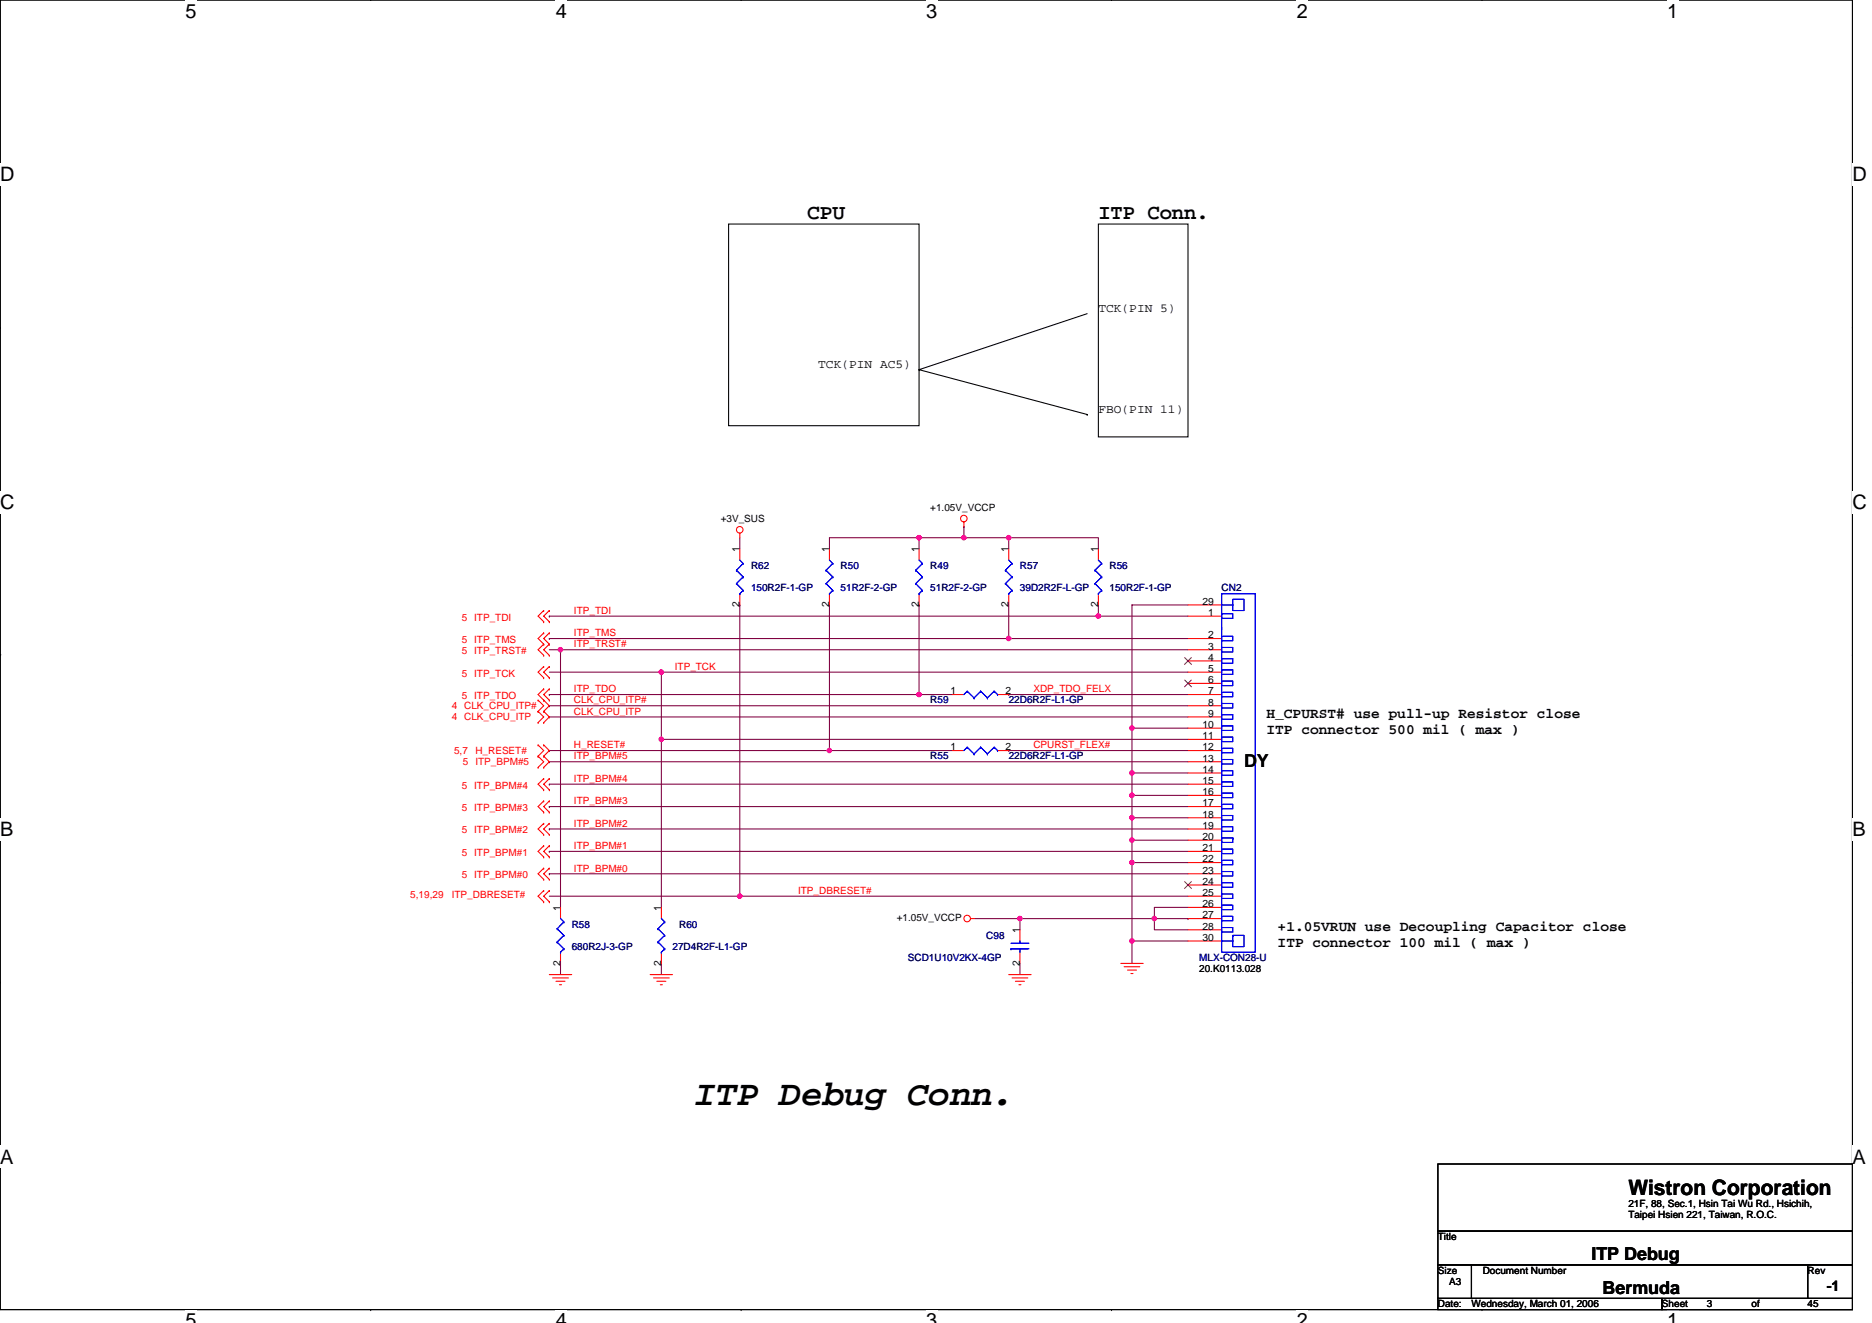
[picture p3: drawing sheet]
<svg xmlns="http://www.w3.org/2000/svg" width="297mm" height="210mm" viewBox="0 0 297 210" stroke-linecap="round" stroke-linejoin="round" font-family="sans-serif">
<path d="M0 0h293.9v207.9h-293.9z" fill="none" stroke="#000" stroke-width=".17"/>
<g fill="#fff">
<path d="M29.4 0h1.8v3.5h-1.8z"/>
<path d="M29.4 207.9h1.8v2h-1.8z"/>
</g>
<path d="M58.8 0h.1M58.8 207.9h.1" fill="none" stroke="#000" stroke-width=".17"/>
<g fill="#fff">
<path d="M88.2 0h1.8v3.5h-1.8z"/>
<path d="M88.2 207.9h1.8v2h-1.8z"/>
</g>
<path d="M117.6 0h.1M117.6 207.9h.1" fill="none" stroke="#000" stroke-width=".17"/>
<g fill="#fff">
<path d="M147 0h1.7v3.5h-1.7z"/>
<path d="M147 207.9h1.7v2h-1.7z"/>
</g>
<path d="M176.4 0h.1M176.4 207.9h.1" fill="none" stroke="#000" stroke-width=".17"/>
<g fill="#fff">
<path d="M205.8 0h1.7v3.5h-1.7z"/>
<path d="M205.8 207.9h1.7v2h-1.7z"/>
</g>
<path d="M235.2 0h.1M235.2 207.9h.1" fill="none" stroke="#000" stroke-width=".17"/>
<g fill="#fff">
<path d="M264.5 0h1.8v3.5h-1.8z"/>
<path d="M264.5 207.9h1.8v2h-1.8z"/>
<path d="M0 26h2.3v3.5h-2.3z"/>
<path d="M293.9 26h2.3v3.5h-2.3z"/>
<path d="M0 77.9h2.3v3.5h-2.3z"/>
<path d="M293.9 77.9h2.3v3.5h-2.3z"/>
</g>
<path d="M0 52h.1M293.9 52h.1" fill="none" stroke="#000" stroke-width=".17"/>
<g fill="#fff">
<path d="M0 129.9h2.1v3.5h-2.1z"/>
<path d="M293.9 129.9h2.1v3.5h-2.1z"/>
</g>
<path d="M0 103.9h.1M293.9 103.9h.1" fill="none" stroke="#000" stroke-width=".17"/>
<path d="M0 103.9h.1" fill="none" stroke="#000" stroke-width=".16"/>
<g fill="#fff">
<path d="M0 181.9h2.2v3.5h-2.2z"/>
<path d="M293.9 181.9h2.2v3.5h-2.2z"/>
</g>
<g fill="none" stroke="#000" stroke-width=".17">
<path d="M115.6 35.6h30.2v32h-30.2zM174.3 35.6h14.2v33.7h-14.2zM145.8 58.7h.1M145.8 58.7l26.7 7.1M172.5 49.8l-26.7 8.9M172.5 65.8h.1M0 155.9h.1M293.9 155.9h.1M228.2 184.7h65.7v10.7h-65.7zM228.2 195.4h65.7v5.3h-65.7zM228.2 200.7h5.3v5.4h-5.3zM228.2 206.1h35.5v1.8h-35.5z"/>
<path d="M233.5 200.7h53.3v5.4h-53.3zM263.7 206.1h30.2v1.8h-30.2zM286.8 200.7h7.1v5.4h-7.1z"/>
</g>
<g fill="none" stroke="#800040" stroke-width=".17">
<path d="M87.2 97.8h.1M117.4 85.3v1.8M117.4 96h.1M117.4 96v46.2M131.6 96h.1M131.6 96v23.1M145.8 85.3v1.8M145.8 85.3h-14.2v1.8M145.8 96h.1M145.8 85.3h.1M145.8 96v14.2M145.8 85.3h7.1"/>
<path d="M152.9 83.6h.1M152.9 85.3h7.2M152.9 83.6v1.7M160.1 96v5.3M160.1 85.3v1.8M160.1 85.3h14.2v1.8M160.1 85.3h.1M174.3 97.8h.1M174.3 96v1.8h-87.1M174.3 97.8h14.2M188.5 96h-8.9v19.6M87.2 110.2h.1"/>
<path d="M87.2 119.1h.1M87.2 101.3h.1M87.2 112h.1M87.2 113.8h.1M87.2 106.7h17.7M87.2 103.1h1.7v40.9M87.2 110.2h58.6M87.2 119.1h44.4M87.2 101.3h101.3M87.2 112h101.3M87.2 113.8h101.3M88.9 103.1h.1"/>
<path d="M88.9 103.1h99.6M104.9 106.7h.1M104.9 117.3v26.7M104.9 117.3h.1M104.9 106.7h83.6M104.9 106.7v10.6M104.9 117.3h83.6M131.6 119.1h19.6M145.8 110.2h5.4M160.1 119.1h.1M160.1 101.3h.1M160.1 110.2h.1"/>
<path d="M160.1 110.2h28.4M160.1 119.1h28.4M179.6 115.6h8.9M179.6 115.6h.1M179.6 115.6v21.3M87.2 138.7h.1M87.2 135.1h.1M87.2 131.6h.1M87.2 120.9h.1M87.2 128h.1M87.2 124.5h.1M87.2 138.7h101.3"/>
<path d="M87.2 135.1h101.3M87.2 131.6h101.3M87.2 120.9h101.3M87.2 128h101.3M87.2 124.5h101.3M179.6 122.7h.1M179.6 122.7h8.9M179.6 126.2h8.9M179.6 126.2h.1M179.6 129.8h8.9M179.6 129.8h.1M179.6 133.3h8.9"/>
<path d="M179.6 133.3h.1M179.6 136.9h.1M179.6 136.9v12.5M179.6 136.9h8.9M87.2 142.2h30.2M88.9 152.9v1.8M104.9 152.9v1.8M117.4 142.2h.1M117.4 142.2h71.1M154.7 145.8h7.1M161.8 145.8v1.8M161.8 152.9v1.8"/>
<path d="M161.8 145.8h.1M161.8 145.8h26.7M179.6 149.4h.1M179.6 149.4v3.5M179.6 149.4h8.9M188.5 144h-5.3v3.6h5.3M188.5 145.8h.1"/>
</g>
<g fill="#f0f" stroke="#f0f" stroke-width=".17">
<circle cx="179.6" cy="149.3" r=".35"/>
<circle cx="179.6" cy="115.6" r=".35"/>
<circle cx="179.6" cy="122.7" r=".35"/>
<circle cx="179.6" cy="126.2" r=".35"/>
<circle cx="179.6" cy="129.8" r=".35"/>
<circle cx="179.6" cy="133.3" r=".35"/>
<circle cx="179.6" cy="136.9" r=".35"/>
<circle cx="160" cy="101.3" r=".35"/>
<circle cx="88.9" cy="103.1" r=".35"/>
<circle cx="152.9" cy="85.3" r=".35"/>
<circle cx="145.8" cy="110.2" r=".35"/>
<circle cx="131.6" cy="119.1" r=".35"/>
<circle cx="174.3" cy="97.8" r=".35"/>
<circle cx="117.4" cy="142.2" r=".35"/>
<circle cx="104.9" cy="106.7" r=".35"/>
<circle cx="145.8" cy="85.3" r=".35"/>
<circle cx="104.9" cy="117.3" r=".35"/>
<circle cx="160" cy="85.3" r=".35"/>
<circle cx="183.2" cy="145.8" r=".35"/>
<circle cx="161.8" cy="145.8" r=".35"/>
</g>
<g fill="none" stroke="#f00" stroke-width=".17">
<path d="M86.3 96.9h.1M86.3 98.7h.1M86.3 96.9l-.9 .9 .9 .9M87.2 96.9h.1M87.2 98.7h.1M87.2 96.9l-.9 .9 .9 .9M117.4 84.6v.7M117.4 87.1v1.8M117.4 94.2v1.8M131.6 87.1v1.8M131.6 94.2v1.8M145.8 87.1v1.8"/>
<path d="M145.8 94.2v1.8M152.9 82.8v.8M160.1 87.1v1.8M160.1 94.2v1.8M174.3 87.1v1.8M174.3 94.2v1.8M188.5 97.8h5.3M188.5 96h5.3M85.4 118.2h.1M85.4 114.7h.1M85.4 112.9h.1M85.4 111.1h.1"/>
<path d="M85.4 118.2l.9 .9-.9 .9M85.4 112.9l.9 .9-.9 .9M85.4 111.1l.9 .9-.9 .9M86.3 100.5h.1M86.3 102.2h.1M86.3 104h.1M86.3 105.8h.1M86.3 107.6h.1M86.3 109.3h.1M86.3 111.1h.1M86.3 118.2h.1M86.3 112.9h.1"/>
<path d="M86.3 114.7h.1M86.3 100.5l-.9 .8 .9 .9M86.3 102.2l-.9 .9 .9 .9M86.3 105.8l-.9 .9 .9 .9M86.3 109.3l-.9 .9 1.8 1.8-.9 .9M86.3 118.2l.9 .9-.9 .9M86.3 112.9l.9 .9-.9 .9M87.2 100.5h.1M87.2 102.2h.1M87.2 104h.1M87.2 105.8h.1M87.2 107.6h.1"/>
<path d="M87.2 109.3h.1M87.2 111.1h.1M87.2 100.5l-.9 .8 .9 .9M87.2 102.2l-.9 .9 .9 .9M87.2 105.8l-.9 .9 .9 .9M87.2 109.3l-.9 .9 .9 .9M151.2 110.2h1.7M151.2 119.1h1.7M158.3 110.2h1.8M158.3 119.1h1.8M188.5 101.3h5.3M188.5 103.1h5.3"/>
<path d="M188.5 104.9h5.3M188.5 106.7h5.3M188.5 108.5h5.3M188.5 110.2h5.3M188.5 112h5.3M188.5 113.8h5.3M188.5 115.6h5.3M188.5 117.3h5.3M188.5 119.1h5.3M85.4 121.8h.1M85.4 120h.1M85.4 120l.9 .9-.9 .9"/>
<path d="M86.3 123.6h.1M86.3 125.3h.1M86.3 127.1h.1M86.3 128.9h.1M86.3 130.7h.1M86.3 132.5h.1M86.3 134.2h.1M86.3 136h.1M86.3 137.8h.1M86.3 139.6h.1M86.3 120h.1M86.3 121.8h.1"/>
<path d="M86.3 123.6l-.9 .9 .9 .8M86.3 127.1l-.9 .9 .9 .9M86.3 130.7l-.9 .9 .9 .9M86.3 134.2l-.9 .9 .9 .9M86.3 137.8l-.9 .9 .9 .9M86.3 120l.9 .9-.9 .9M87.2 123.6h.1M87.2 125.3h.1M87.2 127.1h.1M87.2 128.9h.1M87.2 130.7h.1M87.2 132.5h.1"/>
<path d="M87.2 134.2h.1M87.2 136h.1M87.2 137.8h.1M87.2 139.6h.1M87.2 123.6l-.9 .9 .9 .8M87.2 127.1l-.9 .9 .9 .9M87.2 130.7l-.9 .9 .9 .9M87.2 134.2l-.9 .9 .9 .9M87.2 137.8l-.9 .9 .9 .9M188.5 120.9h5.3M188.5 122.7h5.3M188.5 124.5h5.3"/>
<path d="M188.5 126.2h5.3M188.5 128h5.3M188.5 129.8h5.3M188.5 131.6h5.3M188.5 133.3h5.3M188.5 135.1h5.3M188.5 136.9h5.3M188.5 138.7h5.3M86.3 141.4h.1M86.3 143.1h.1M86.3 141.4l-.9 .8 .9 .9M87.2 154.7h3.5"/>
<path d="M87.2 141.4h.1M87.2 143.1h.1M87.2 141.4l-.9 .8 .9 .9M87.7 155.2h2.5M88.2 155.7h1.5M88.8 156.3h.3M88.9 144v1.8M88.9 151.1v1.8M103.2 154.7h3.5M103.7 155.2h2.5M104.2 155.7h1.5M104.8 156.3h.3"/>
<path d="M104.9 144v1.8M104.9 151.1v1.8M154 145.8h.7M160.1 154.7h3.5M160.6 155.2h2.5M161.1 155.7h1.5M161.7 156.3h.3M161.8 147.6v1.8M161.8 151.1v1.8M177.8 152.9h3.6M178.4 153.4h2.5M178.9 154h1.4"/>
<path d="M179.4 154.5h.4M188.5 140.5h5.3M188.5 142.2h5.3M188.5 144h5.3M188.5 145.8h5.3M188.5 147.6h5.3M188.5 149.4h5.3"/>
<circle cx="117.4" cy="84.1" r=".52"/>
<circle cx="152.9" cy="82.3" r=".52"/>
<circle cx="153.5" cy="145.8" r=".52"/>
</g>
<path d="M188 104.4l1.1 1.1M188 107.9l1.1 1.1M189 104.4l-1 1.1M189 107.9l-1 1.1M188 139.9l1.1 1.1M189 139.9l-1 1.1" fill="none" stroke="#804000" stroke-width=".16"/>
<g fill="none" stroke="#00f" stroke-width=".17">
<path d="M116.9 90.5h.1M116.9 92.6h.1M116.9 90.5l1 1.1M116.9 92.6l1 1.1M117.4 94.2h.1M117.4 88.9l.5 .5M117.9 89.4h.1M117.9 91.6h.1M117.9 93.7h.1M117.9 89.4l-1 1.1M117.9 91.6l-1 1M117.9 93.7l-.5 .5"/>
<path d="M131.1 90.5h.1M131.1 92.6h.1M131.1 90.5l1 1.1M131.1 92.6l1 1.1M131.6 94.2h.1M131.6 88.9l.5 .5M132.1 89.4h.1M132.1 91.6h.1M132.1 93.7h.1M132.1 89.4l-1 1.1M132.1 91.6l-1 1M132.1 93.7l-.5 .5"/>
<path d="M145.3 90.5h.1M145.3 92.6h.1M145.3 90.5l1.1 1.1M145.3 92.6l1.1 1.1M145.8 94.2h.1M145.8 88.9l.6 .5M146.4 89.4h.1M146.4 91.6h.1M146.4 93.7h.1M146.4 89.4l-1.1 1.1M146.4 91.6l-1.1 1M146.4 93.7l-.6 .5"/>
<path d="M159.5 90.5h.1M159.5 92.6h.1M159.5 90.5l1.1 1.1M159.5 92.6l1.1 1.1M160.1 94.2h.1M160.1 88.9l.5 .5M160.6 89.4h.1M160.6 91.6h.1M160.6 93.7h.1M160.6 89.4l-1.1 1.1M160.6 91.6l-1.1 1M160.6 93.7l-.5 .5"/>
<path d="M173.8 90.5h.1M173.8 92.6h.1M173.8 90.5l1 1.1M173.8 92.6l1 1.1M174.3 94.2h.1M174.3 88.9l.5 .5M174.8 89.4h.1M174.8 91.6h.1M174.8 93.7h.1M174.8 89.4l-1 1.1M174.8 91.6l-1 1M174.8 93.7l-.5 .5"/>
<path d="M193.8 96h1.8M193.8 97.4h1.8v.7h-1.8zM193.8 99.6v.3M193.8 94.2h5.4v56.9h-5.4zM195.6 95.1h1.8v1.8h-1.8zM153.5 109.7h.1M153.5 118.6h.1M153.5 109.7l-.6 .5M153.5 109.7l1.1 1.1M153.5 118.6l-.6 .5M153.5 118.6l1.1 1.1M154.6 110.8h.1"/>
<path d="M154.6 119.7h.1M155.6 109.7h.1M155.6 118.6h.1M155.6 109.7l-1 1.1M155.6 109.7l1.1 1.1M155.6 118.6l-1 1.1M155.6 118.6l1.1 1.1M156.7 110.8h.1M156.7 119.7h.1M157.8 109.7h.1M157.8 118.6h.1M157.8 109.7l-1.1 1.1"/>
<path d="M157.8 109.7l.5 .5M157.8 118.6l-1.1 1.1M157.8 118.6l.5 .5M158.3 110.2h.1M158.3 119.1h.1M193.8 101h1.8v.7h-1.8zM193.8 102.8h1.8v.7h-1.8zM193.8 104.5h1.8v.8h-1.8zM193.8 106.3h1.8v.7h-1.8zM193.8 108.1h1.8v.7h-1.8zM193.8 109.9h1.8v.7h-1.8zM193.8 111.7h1.8v.7h-1.8z"/>
<path d="M193.8 113.4h1.8v.8h-1.8zM193.8 115.2h1.8v.7h-1.8zM193.8 117h1.8v.7h-1.8zM193.8 118.8h1.8v.7h-1.8zM193.8 120.5h1.8v.8h-1.8zM193.8 122.3h1.8v.7h-1.8zM193.8 124.1h1.8v.7h-1.8zM193.8 125.9h1.8v.7h-1.8zM193.8 127.7h1.8v.7h-1.8zM193.8 129.4h1.8v.8h-1.8zM193.8 131.2h1.8v.7h-1.8zM193.8 133h1.8v.7h-1.8z"/>
<path d="M193.8 134.8h1.8v.7h-1.8zM193.8 136.5h1.8v.8h-1.8zM193.8 138.3h1.8v.7h-1.8zM195.6 133h.1M88.4 147.4h.1M88.4 149.5h.1M88.4 147.4l1.1 1.1M88.4 149.5l1.1 1.1M88.9 151.1h.1M88.9 145.8l.6 .5M89.5 146.3h.1M89.5 148.5h.1"/>
<path d="M89.5 150.6h.1M89.5 148.5l-1.1 1M89.5 150.6l-.6 .5M89.5 146.3l-1.1 1.1M104.4 147.4h.1M104.4 149.5h.1M104.4 147.4l1.1 1.1M104.4 149.5l1.1 1.1M104.9 151.1h.1M104.9 145.8l.6 .5M105.5 146.3h.1M105.5 148.5h.1"/>
<path d="M105.5 150.6h.1M105.5 146.3l-1.1 1.1M105.5 148.5l-1.1 1M105.5 150.6l-.6 .5M160.4 149.7h2.9M160.4 150.6h.1M160.4 150.6h2.9M161.8 149.4v.3M161.8 150.6v.5M193.8 140.1h1.8v.7h-1.8zM193.8 141.9h1.8v.7h-1.8zM193.8 143.7h1.8v.7h-1.8z"/>
<path d="M193.8 145.4h1.8v.8h-1.8zM193.8 147.2h1.8v.7h-1.8zM193.8 149.4h1.8M195.6 148.5h1.8v1.7h-1.8zM195.6 148.5h.1"/>
</g>
<text font-size="5.7" x="110.3" y="175.4">ITP Debug Conn.</text>
<g font-size="3.4">
<text x="128.1" y="34.8">CPU</text>
<text x="174.3" y="34.8">ITP Conn.</text>
<text x="258.4" y="189.6">Wistron Corporation</text>
</g>
<g font-size="3.2">
<text x="29.4" y="2.8">5</text>
<text x="88.2" y="2.8">4</text>
<text x="147" y="2.8">3</text>
<text x="205.8" y="2.8">2</text>
<text x="264.5" y="2.8">1</text>
<text x="0" y="28.8">D</text>
<text x="293.9" y="28.8">D</text>
<text x="0" y="80.8">C</text>
<text x="293.9" y="80.8">C</text>
<text x="0" y="132.7">B</text>
<text x="293.9" y="132.7">B</text>
<text x="0" y="184.7">A</text>
<text x="293.9" y="184.7">A</text>
<text x="29.4" y="210.7">5</text>
<text x="88.2" y="210.7">4</text>
<text x="147" y="210.7">3</text>
<text x="205.8" y="210.7">2</text>
<text x="264.5" y="210.7">1</text>
</g>
<g font-size="2.8">
<text x="197.4" y="121.8">DY</text>
<text x="252.5" y="200">ITP Debug</text>
<text x="254.3" y="205.3">Bermuda</text>
</g>
<g font-size="2.3">
<text x="201" y="113.9">H_CPURST# use pull-up Resistor close</text>
<text x="201" y="116.6">ITP connector 500 mil ( max )</text>
<text x="202.7" y="147.7">+1.05VRUN use Decoupling Capacitor close</text>
<text x="202.7" y="150.3">ITP connector 100 mil ( max )</text>
<text x="289.9" y="204.8">-1</text>
</g>
<g font-size="1.9">
<text x="174.3" y="49.6">TCK(PIN 5)</text>
<text x="129.8" y="58.5">TCK(PIN AC5)</text>
<text x="174.3" y="65.6">FBO(PIN 11)</text>
</g>
<g font-size="1.6">
<text x="114.4" y="82.8">+3V_SUS</text>
<text x="147.6" y="81.1">+1.05V_VCCP</text>
<text x="117.4" y="87.7" transform="rotate(-90 117.4 87.7)">1</text>
<text x="131.6" y="87.7" transform="rotate(-90 131.6 87.7)">1</text>
<text x="145.8" y="87.7" transform="rotate(-90 145.8 87.7)">1</text>
<text x="160" y="87.7" transform="rotate(-90 160 87.7)">1</text>
<text x="174.3" y="87.7" transform="rotate(-90 174.3 87.7)">1</text>
<text x="190.8" y="96">29</text>
<text x="117.4" y="96.4" transform="rotate(-90 117.4 96.4)">2</text>
<text x="131.6" y="96.4" transform="rotate(-90 131.6 96.4)">2</text>
<text x="145.8" y="96.4" transform="rotate(-90 145.8 96.4)">2</text>
<text x="160" y="96.4" transform="rotate(-90 160 96.4)">2</text>
<text x="174.3" y="96.4" transform="rotate(-90 174.3 96.4)">2</text>
<text x="191.7" y="97.8">1</text>
<text x="191.7" y="101.3">2</text>
<text x="191.7" y="103.1">3</text>
<text x="191.7" y="104.9">4</text>
<text x="191.7" y="106.7">5</text>
<text x="150.8" y="110.2">1</text>
<text x="159.5" y="110.2">2</text>
<text x="191.7" y="108.4">6</text>
<text x="191.7" y="110.2">7</text>
<text x="191.7" y="112">8</text>
<text x="191.7" y="113.8">9</text>
<text x="150.8" y="119.1">1</text>
<text x="159.5" y="119.1">2</text>
<text x="190.8" y="115.5">10</text>
<text x="190.8" y="117.3">11</text>
<text x="190.8" y="119.1">12</text>
<text x="190.8" y="120.9">13</text>
<text x="190.8" y="122.7">14</text>
<text x="190.8" y="124.4">15</text>
<text x="190.8" y="126.2">16</text>
<text x="190.8" y="128">17</text>
<text x="190.8" y="129.8">18</text>
<text x="190.8" y="131.6">19</text>
<text x="190.8" y="133.3">20</text>
<text x="190.8" y="135.1">21</text>
<text x="190.8" y="136.9">22</text>
<text x="190.8" y="138.7">23</text>
<text x="190.8" y="140.4">24</text>
<text x="190.8" y="142.2">25</text>
<text x="190.8" y="144">26</text>
<text x="88.9" y="144.5" transform="rotate(-90 88.9 144.5)">1</text>
<text x="104.9" y="144.5" transform="rotate(-90 104.9 144.5)">1</text>
<text x="142.3" y="146.2">+1.05V_VCCP</text>
<text x="161.8" y="148.1" transform="rotate(-90 161.8 148.1)">1</text>
<text x="190.8" y="145.8">27</text>
<text x="190.8" y="147.6">28</text>
<text x="190.8" y="149.3">30</text>
<text x="88.9" y="153.3" transform="rotate(-90 88.9 153.3)">2</text>
<text x="104.9" y="153.3" transform="rotate(-90 104.9 153.3)">2</text>
<text x="161.8" y="153.3" transform="rotate(-90 161.8 153.3)">2</text>
<text x="190.3" y="154.3">20.K0113.028</text>
<text x="258.4" y="191.5">21F, 88, Sec.1, Hsin Tai Wu Rd., Hsichih,</text>
<text x="228.2" y="196.8">Title</text>
<text x="258.4" y="193.3">Taipei Hsien 221, Taiwan, R.O.C.</text>
<text x="228.2" y="202.2">Size</text>
<text x="229.9" y="203.9">A3</text>
<text x="235.3" y="202.2">Document Number</text>
<text x="286.8" y="202.2">Rev</text>
<text x="228.2" y="207.5">Date:</text>
<text x="233.5" y="207.5">Wednesday, March 01, 2006</text>
<text x="263.7" y="207.5">Sheet</text>
<text x="270.8" y="207.5">3</text>
<text x="277.9" y="207.5">of</text>
<text x="286.8" y="207.5">45</text>
</g>
<g font-size="1.6" fill="#000080">
<text x="119.2" y="90.3">R62</text>
<text x="119.2" y="93.9">150R2F-1-GP</text>
<text x="133.4" y="90.3">R50</text>
<text x="133.4" y="93.9">51R2F-2-GP</text>
<text x="147.6" y="90.3">R49</text>
<text x="147.6" y="93.9">51R2F-2-GP</text>
<text x="161.8" y="90.3">R57</text>
<text x="161.8" y="93.9">39D2R2F-L-GP</text>
<text x="176.1" y="90.3">R56</text>
<text x="176.1" y="93.9">150R2F-1-GP</text>
<text x="193.8" y="93.9">CN2</text>
<text x="147.6" y="111.7">R59</text>
<text x="160.1" y="111.7">22D6R2F-L1-GP</text>
<text x="147.6" y="120.5">R55</text>
<text x="160.1" y="120.5">22D6R2F-L1-GP</text>
<text x="90.7" y="147.2">R58</text>
<text x="107.8" y="147.2">R60</text>
<text x="156.5" y="149">C98</text>
<text x="90.7" y="150.8">680R2J-3-GP</text>
<text x="106.7" y="150.8">27D4R2F-L1-GP</text>
<text x="144.1" y="152.5">SCD1U10V2KX-4GP</text>
<text x="190.3" y="152.5">MLX-CON28-U</text>
</g>
<g font-size="1.6" fill="#f00">
<text x="73.3" y="98.5">5 ITP_TDI</text>
<text x="91.1" y="101">ITP_TMS</text>
<text x="91.1" y="97.4">ITP_TDI</text>
<text x="73.3" y="102">5 ITP_TMS</text>
<text x="73.3" y="103.8">5 ITP_TRST#</text>
<text x="73.3" y="107.4">5 ITP_TCK</text>
<text x="91.1" y="102.8">ITP_TRST#</text>
<text x="107.1" y="106.3">ITP_TCK</text>
<text x="71.7" y="112.5">4 CLK_CPU_ITP#</text>
<text x="73.3" y="110.9">5 ITP_TDO</text>
<text x="91.1" y="109.9">ITP_TDO</text>
<text x="91.1" y="111.7">CLK_CPU_ITP#</text>
<text x="91.1" y="113.4">CLK_CPU_ITP</text>
<text x="164" y="109.9">XDP_TDO_FELX</text>
<text x="71.7" y="114.3">4 CLK_CPU_ITP</text>
<text x="72" y="119.7">5,7</text>
<text x="75.4" y="119.7">H_RESET#</text>
<text x="91.1" y="118.8">H_RESET#</text>
<text x="164" y="118.8">CPURST_FLEX#</text>
<text x="73.3" y="125.2">5 ITP_BPM#4</text>
<text x="73.5" y="121.4">5 ITP_BPM#5</text>
<text x="91.1" y="120.5">ITP_BPM#5</text>
<text x="91.1" y="124.1">ITP_BPM#4</text>
<text x="73.3" y="128.7">5 ITP_BPM#3</text>
<text x="91.1" y="131.2">ITP_BPM#2</text>
<text x="91.1" y="127.7">ITP_BPM#3</text>
<text x="73.3" y="132.3">5 ITP_BPM#2</text>
<text x="73.3" y="135.8">5 ITP_BPM#1</text>
<text x="91.1" y="134.8">ITP_BPM#1</text>
<text x="65.1" y="142.6">5,19,29</text>
<text x="71.7" y="142.6">ITP_DBRESET#</text>
<text x="73.3" y="139.4">5 ITP_BPM#0</text>
<text x="91.1" y="138.3">ITP_BPM#0</text>
<text x="126.6" y="141.9">ITP_DBRESET#</text>
</g>
</svg>
